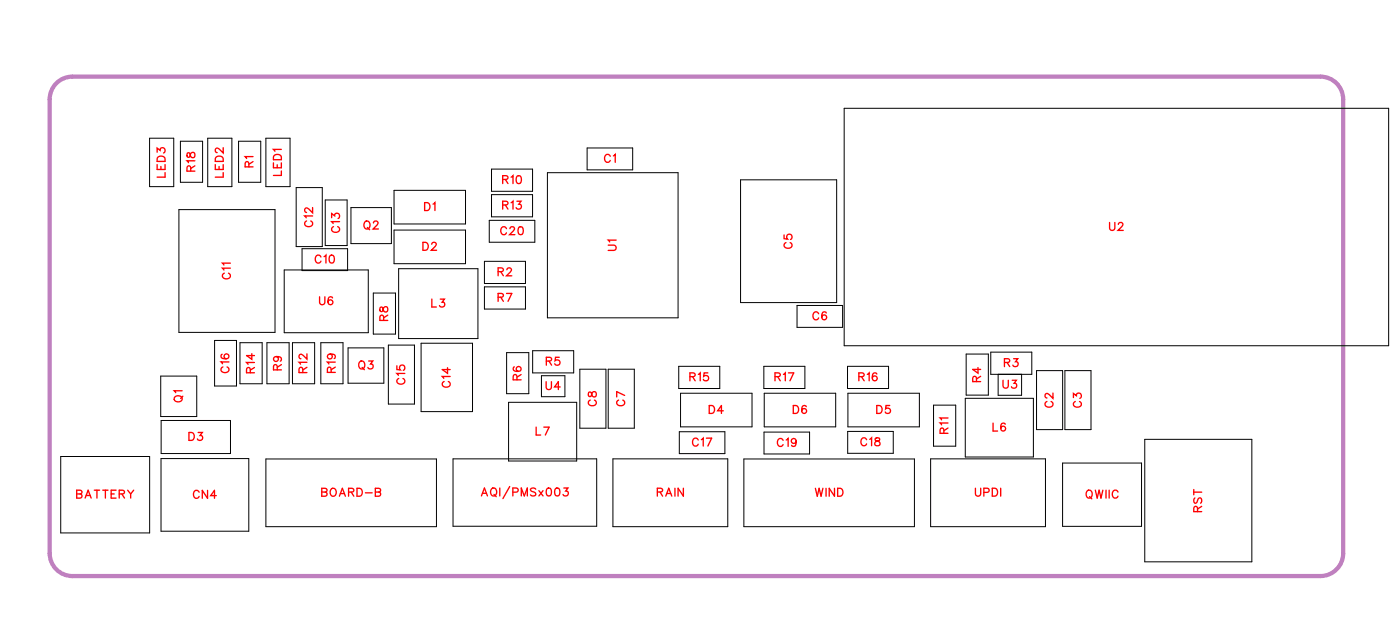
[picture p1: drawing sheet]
<svg xmlns="http://www.w3.org/2000/svg" width="125mm" height="56mm" viewBox="0 0 125 56" stroke-linecap="round" stroke-linejoin="round" font-family="sans-serif">
<path d="M5 7.5l.5-.4 .4-.2h.6h111.7a2.03 2.03 0 0 1 2.1 2v40.6a2.03 2.03 0 0 1-2.1 2.1h-111.7a2.03 2.03 0 0 1-2.1-2.1v-40.6l.1-.5 .2-.5z" fill="none" stroke="#bf80bf" stroke-width=".38"/>
<g fill="none" stroke="#000" stroke-width=".09">
<path d="M13.4 12.4h2.2v4.3h-2.2zM16 18.8h8.6v11h-8.6zM16.2 12.6h1.9v3.7h-1.9zM18.6 12.4h2.2v4.3h-2.2zM21.4 12.6h1.9v3.7h-1.9zM23.8 12.4h2.2v4.3h-2.2zM26.5 16.8h2.4v5.3h-2.4zM29.1 17.9h2v4.1h-2zM31.4 18.6h3.6v3.2h-3.6zM35.3 17h6.4v3h-6.4zM43.8 19.7h4.1v2h-4.1zM44 15.1h3.7v2h-3.7z"/>
<path d="M44 17.4h3.7v2h-3.7zM49 15.5h11.7v12.9h-11.7zM52.6 13.2h4.1v2h-4.1zM66.3 16.1h8.6v11h-8.6zM75.6 9.7h48.7v21.2h-48.7zM14.4 33.7h3.2v3.6h-3.2zM14.4 37.6h6.2v3h-6.2zM19.2 30.5h2v4.1h-2zM21.5 30.7h2v3.7h-2zM23.9 30.7h2v3.7h-2zM25.4 24.2h7.6v5.6h-7.6zM26.2 30.7h2v3.7h-2z"/>
<path d="M27 22.3h4.1v1.9h-4.1zM28.7 30.7h2v3.7h-2zM31.2 31.1h3.2v3.2h-3.2zM33.4 26.2h2v3.7h-2zM34.8 30.9h2.3v5.3h-2.3zM35.3 20.6h6.4v3h-6.4zM35.7 24.1h7.1v6.2h-7.1zM37.7 30.7h4.6v6.1h-4.6zM43.4 23.4h3.7v2h-3.7zM43.4 25.7h3.7v2h-3.7zM45.4 31.6h2v3.6h-2zM45.5 36h6.1v5.3h-6.1z"/>
<path d="M47.7 31.4h3.7v2h-3.7zM48.5 33.6h2.1v1.9h-2.1zM51.9 33h2.4v5.3h-2.4zM54.5 33h2.3v5.3h-2.3zM60.8 32.8h3.7v2h-3.7zM60.8 38.6h4.1v2h-4.1zM60.9 35.2h6.4v3h-6.4zM68.4 32.8h3.7v2h-3.7zM68.4 38.7h4.1v1.9h-4.1zM68.4 35.2h6.4v3h-6.4zM71.4 27.3h4v2h-4zM75.9 32.8h3.7v2h-3.7z"/>
<path d="M75.9 38.6h4.1v2h-4.1zM75.9 35.2h6.4v3h-6.4zM83.6 36.3h2v3.6h-2zM86.4 35.7h6.1v5.2h-6.1zM86.5 31.7h2v3.7h-2zM88.7 31.5h3.7v2h-3.7zM89.4 33.5v1.9h2.1v-1.9M92.8 33.2h2.4v5.3h-2.4zM95.4 33.2h2.3v5.3h-2.3zM102.5 39.3h9.6v11h-9.6zM5.4 40.9h8v6.8h-8zM14.4 41h7.9v6.5h-7.9z"/>
<path d="M23.8 41.1h15.3v6h-15.3zM40.6 41.1h12.8v6h-12.8zM54.9 41.1h10.3v6h-10.3zM66.6 41.1h15.3v6h-15.3zM83.3 41.1h10.3v6h-10.3zM95.1 41.4h7.1v5.7h-7.1z"/>
</g>
<g fill="none" stroke="#f00" stroke-width=".12">
<path d="M14.1 13.6v-.3l.2 .2a.24 .24 0 0 1 .4-.2 .24 .24 0 0 1-.1 .4M14.1 14.7v.5h.7v-.5M14.2 14h.1h.4l.1 .4h-.7zM14.4 14.9v.3M14.8 15.5v.4h-.7M16.8 13.7v.3l.1 .1 .3-.5a.24 .24 0 0 1 .3 .3 .24 .24 0 0 1-.3 .2l-.1-.1-.1-.3zM17.1 15.3l-.1-.4-.1-.1-.2 .2v.3h.8M17.5 14.4h-.8l.2 .2M17.5 14.8l-.4 .3M19.3 14.7v.5h.7v-.5M19.4 14h.1h.4l.1 .4h-.7zM19.6 14.9v.3"/>
<path d="M20 13.2v.5l-.4-.3-.2-.1-.1 .1v.1l.1 .2M20 15.5v.4h-.7M22.3 14.9v-.4h-.2l-.2 .1v.3h.8M22.7 14h-.8l.2 .2M22.7 14.5l-.4 .2M24.5 14.6v.4h.7v-.4M24.5 14a.39 .39 0 0 1 .7 .1v.2h-.7zM24.8 14.7v.3M25.2 13.4h-.7l.1 .1M25.2 15.3v.4h-.7M27.5 19.8a.26 .26 0 0 0-.2 .3 .26 .26 0 0 0 .3 .2h.1a.26 .26 0 0 0 .3-.2 .26 .26 0 0 0-.2-.3M28 19.3h-.7l.1 .2"/>
<path d="M28 18.6v.4l-.3-.3-.3-.1-.1 .1v.2l.2 .1M29.7 19.5v-.4l.3 .2a.24 .24 0 0 1 .3-.2 .25 .25 0 0 1 0 .5M30.4 19.8h-.7l.1 .2M32.7 19.9v-.1a.33 .33 0 0 1 .4 .3 .33 .33 0 0 1-.4 .4l-.1-.3zM33.4 20l.2-.2h.1l.1 .1-.1 .3-.3 .3h.5M38 18.1h.3a.38 .38 0 0 1 .2 .4 .38 .38 0 0 1-.2 .3h-.3zM38.8 18.3l.1-.2v.7M45 16.1l.4-.1 .1-.1-.2-.2h-.3v.7M45 18.3h.4l.1-.2-.2-.1h-.3v.7M45.2 16.1l.3 .3M45.2 18.3l.3 .4M45.8 15.9l.1-.2v.7"/>
<path d="M45.8 18.1l.1-.1v.7M46.3 18h.4l-.2 .3a.24 .24 0 0 1 .1 .4 .24 .24 0 0 1-.4-.1M46.3 15.8l.1-.1a.37 .37 0 0 1 .3 .4 .37 .37 0 0 1-.3 .3 .45 .45 0 0 1-.1-.6zM54.6 14a.26 .26 0 0 0-.3-.2 .26 .26 0 0 0-.2 .3v.2a.26 .26 0 0 0 .2 .2 .26 .26 0 0 0 .3-.1M54.9 14l.2-.2v.7M99.4 19.9v.5l.2 .2 .2-.1v-.6M15.7 35.5a.35 .35 0 0 1 .4-.1 .35 .35 0 0 1 .2 .4 .33 .33 0 0 1-.5 .2 .33 .33 0 0 1-.1-.5zM16.3 35h-.7l.1 .1M16.4 35.5l-.2 .2M16.9 38.7h.3a.38 .38 0 0 1 .2 .4 .38 .38 0 0 1-.2 .3h-.3zM17.7 38.7h.4l-.2 .3a.24 .24 0 0 1 .2 .4 .24 .24 0 0 1-.4-.1M19.9 31.7h-.1a.35 .35 0 0 0 .3 .5 .35 .35 0 0 0 .4-.3 .22 .22 0 0 0-.2-.2 .22 .22 0 0 0-.2 .2 .22 .22 0 0 0 .2 .2"/>
<path d="M20 32.8a.26 .26 0 0 0-.2 .3 .26 .26 0 0 0 .3 .3h.1a.26 .26 0 0 0 .3-.3 .26 .26 0 0 0-.2-.3M20.1 24.5a.26 .26 0 0 0-.2 .3 .26 .26 0 0 0 .3 .2h.2a.26 .26 0 0 0 .2-.2 .26 .26 0 0 0-.1-.3M20.5 32.4h-.7l.1 .2M20.6 24h-.7l.2 .2M20.6 23.6h-.7l.2 .1M22.4 33.4v-.4l-.2-.1-.1 .2v.3h.7M22.5 31.7v.5l-.4-.4h.7M22.8 32.4h-.7l.1 .2M22.8 32.9l-.4 .2M24.7 31.9a.22 .22 0 0 1 .2 .3 .22 .22 0 0 1-.3 .1 .22 .22 0 0 1 0-.3l.1-.1a.34 .34 0 0 1 .5 .3l-.1 .1M24.8 33.1v-.4l-.2-.1-.1 .2v.3h.7M25.2 32.6l-.4 .3"/>
<path d="M27.1 33.4v-.5h-.2l-.1 .1v.4h.7M27.5 32.4h-.7l.1 .2M27.5 31.7v.4l-.4-.3-.2-.1-.1 .1v.2l.1 .1M27.5 32.9l-.4 .2M28.6 26.6v.5l.2 .2 .3-.1v-.6M28.7 23a.26 .26 0 0 0-.3-.2 .26 .26 0 0 0-.2 .3v.2a.26 .26 0 0 0 .2 .2 .26 .26 0 0 0 .3-.1M29 23l.2-.2v.7M29.6 31.7a.22 .22 0 0 1 .1 .3 .22 .22 0 0 1-.3 .1 .22 .22 0 0 1 0-.4h.2a.34 .34 0 0 1 .4 .3l-.1 .1M29.6 22.9l.1-.1a.37 .37 0 0 1 .2 .4 .37 .37 0 0 1-.2 .3 .45 .45 0 0 1-.1-.6zM29.7 33.3l-.1-.4h-.2l-.1 .1v.3h.7M29.8 26.7l-.1-.1a.35 .35 0 0 0-.4 .3 .35 .35 0 0 0 .3 .4 .22 .22 0 0 0 .2-.2 .22 .22 0 0 0-.2-.3 .22 .22 0 0 0-.2 .2M29.9 20.3a.26 .26 0 0 0-.2 .3 .26 .26 0 0 0 .3 .2h.1a.26 .26 0 0 0 .3-.2 .26 .26 0 0 0-.2-.3"/>
<path d="M30 32.4h-.7l.1 .2M30 32.9l-.3 .2M32.2 32.4l.1-.1a.33 .33 0 0 1 .4 .4 .33 .33 0 0 1-.4 .3l-.2-.2zM32.4 32.9l.2 .2M32.9 20.4l.2 .2M33 32.3h.4l-.2 .3a.24 .24 0 0 1 .2 .4 .25 .25 0 0 1-.5-.1M34 27.5v.4h.2l.3-.4a.24 .24 0 0 1 .2 .2 .24 .24 0 0 1-.2 .2l-.1-.1-.2-.3zM34.4 28.7l-.1-.4-.2-.1-.1 .2v.3h.7M34.7 28.2l-.3 .2M35.5 32.7v.4h.3a.25 .25 0 0 1 0-.4 .25 .25 0 0 1 .4 .1 .25 .25 0 0 1-.1 .3M35.7 33.9a.26 .26 0 0 0-.2 .3 .26 .26 0 0 0 .3 .2h.2a.26 .26 0 0 0 .2-.2 .26 .26 0 0 0-.1-.3M36.2 33.4h-.7l.2 .2"/>
<path d="M37.9 21.7h.2a.38 .38 0 0 1 .3 .3 .38 .38 0 0 1-.3 .4h-.2zM38.7 21.9l.1-.2h.1l.2 .1-.1 .3-.4 .3h.5M38.7 26.8v.7h.4M39.4 26.8h.4l-.2 .2a.24 .24 0 0 1 .2 .4 .24 .24 0 0 1-.4-.1M39.8 34.1a.26 .26 0 0 0-.2 .3 .26 .26 0 0 0 .3 .3h.1a.26 .26 0 0 0 .3-.3 .26 .26 0 0 0-.2-.3M40.1 32.9v.5l-.5-.3h.7M40.3 33.7h-.7l.1 .2M44.6 24.3h.4l.1-.2-.2-.1h-.3v.7M44.6 26.6h.4l.1-.2-.2-.1h-.3v.7M44.8 24.3l.3 .4M44.8 26.6l.3 .4M45.3 20.5a.26 .26 0 0 0-.2-.2 .26 .26 0 0 0-.3 .3v.1a.26 .26 0 0 0 .3 .3 .26 .26 0 0 0 .2-.2"/>
<path d="M45.4 26.3h.4l-.3 .7M45.4 24.1l.1-.1h.2l.1 .1-.1 .3-.3 .3h.4M45.7 20.5l.1-.2h.1l.2 .1-.1 .3-.4 .3h.5M46.1 32.8l-.1 .1a.35 .35 0 0 0 .2 .4 .35 .35 0 0 0 .5-.3 .22 .22 0 0 0-.2-.2 .22 .22 0 0 0-.3 .2 .22 .22 0 0 0 .2 .2M46.3 34v-.4l-.2-.1-.1 .2v.3h.7M46.5 20.3h.1a.37 .37 0 0 1 .3 .4 .37 .37 0 0 1-.3 .3 .45 .45 0 0 1-.1-.7zM46.7 33.5l-.4 .3M48 38.2v.7h.4M48.7 38.2h.5l-.4 .7M48.9 34.2v.5l.2 .2 .2-.1 .1-.6M48.9 32.3h.4l.1-.2-.2-.1h-.3v.7M49.2 32.3l.2 .4"/>
<path d="M50.1 32h-.4v.3a.25 .25 0 0 1 .4 0 .25 .25 0 0 1-.1 .4 .25 .25 0 0 1-.3-.1M50.2 34.6h-.5l.3-.4v.7M52.7 35.1v.4h.2l.3-.4a.24 .24 0 0 1 .2 .2 .24 .24 0 0 1-.2 .2l-.2-.1-.1-.3zM52.9 35.8a.26 .26 0 0 0-.2 .3 .26 .26 0 0 0 .3 .2h.1a.26 .26 0 0 0 .3-.2 .26 .26 0 0 0-.2-.3M54.5 21.9h.5l.2 .2-.1 .3h-.6M55.2 21.5h-.7l.1 .2M55.4 35.8a.26 .26 0 0 0-.2 .3 .26 .26 0 0 0 .3 .2h.2a.26 .26 0 0 0 .2-.2 .26 .26 0 0 0-.1-.3M55.9 35.4l-.7-.3v.4M61.8 33.7h.4v-.2l-.1-.1h-.3v.7M62 33.7l.2 .4M62.5 39.4a.26 .26 0 0 0-.3-.2 .26 .26 0 0 0-.2 .3v.2a.26 .26 0 0 0 .2 .2 .26 .26 0 0 0 .3-.1M62.5 33.5l.2-.1v.7"/>
<path d="M62.8 39.4l.2-.2v.7M63.3 39.2h.4l-.3 .7M63.4 33.4h-.4v.3a.25 .25 0 0 1 .4 0 .25 .25 0 0 1-.1 .4 .25 .25 0 0 1-.3-.1M63.5 36.3h.2a.38 .38 0 0 1 .3 .4 .38 .38 0 0 1-.3 .3h-.2zM64.8 36.8h-.5l.3-.5v.7M69.4 33.7h.4l.1-.2-.2-.1h-.3v.7M69.6 33.7l.3 .4M70.1 39.4a.26 .26 0 0 0-.3-.2 .26 .26 0 0 0-.2 .3v.2a.26 .26 0 0 0 .2 .3 .26 .26 0 0 0 .3-.2M70.2 33.5l.1-.1v.7M70.2 21v.4h.3a.25 .25 0 0 1 0-.4 .25 .25 0 0 1 .4 .1 .25 .25 0 0 1-.1 .3M70.4 21.7a.26 .26 0 0 0-.2 .3 .26 .26 0 0 0 .3 .2h.1a.26 .26 0 0 0 .3-.2 .26 .26 0 0 0-.2-.3M70.4 39.4l.2-.1v.7"/>
<path d="M70.6 33.4h.5l-.4 .7M71 36.3h.3a.38 .38 0 0 1 .2 .4 .38 .38 0 0 1-.2 .3h-.3zM71.3 39.5a.22 .22 0 0 1-.3 .2 .22 .22 0 0 1-.1-.4 .22 .22 0 0 1 .4 .1v.1a.34 .34 0 0 1-.3 .5l-.1-.1M72.2 36.4v-.1a.35 .35 0 0 0-.5 .3 .35 .35 0 0 0 .3 .4 .22 .22 0 0 0 .2-.2 .22 .22 0 0 0-.2-.2 .22 .22 0 0 0-.2 .2M73.3 28.1a.26 .26 0 0 0-.3-.2 .26 .26 0 0 0-.2 .3v.2a.26 .26 0 0 0 .2 .2 .26 .26 0 0 0 .3-.1M74 28a.35 .35 0 0 0-.5 .2 .35 .35 0 0 0 .3 .4 .22 .22 0 0 0 .2-.2 .22 .22 0 0 0-.2-.2 .22 .22 0 0 0-.2 .2M76.9 33.7h.4l.1-.2-.2-.1h-.3v.7M77.1 33.7l.3 .4M77.6 39.4a.26 .26 0 0 0-.3-.2 .26 .26 0 0 0-.2 .3v.1a.26 .26 0 0 0 .2 .3 .26 .26 0 0 0 .3-.2M77.7 33.5l.1-.1v.7M77.9 39.3l.1-.1v.7M78.4 39.2v.2l.3 .1 .1 .2a.24 .24 0 0 1-.2 .2 .24 .24 0 0 1-.3-.2l.5-.3-.1-.2z"/>
<path d="M78.5 36.3h.2a.38 .38 0 0 1 .3 .4 .38 .38 0 0 1-.3 .3h-.2zM78.5 33.5v-.1a.35 .35 0 0 0-.4 .3 .35 .35 0 0 0 .2 .4 .22 .22 0 0 0 .2-.2 .22 .22 0 0 0-.2-.3 .22 .22 0 0 0-.2 .2M79.7 36.3h-.4v.3a.25 .25 0 0 1 .4 0 .25 .25 0 0 1-.1 .4 .25 .25 0 0 1-.3-.1M84.5 38.8v-.4l-.2-.1-.1 .2v.3h.7M84.9 37.9h-.7l.1 .1M84.9 37.4h-.7l.1 .2M84.9 38.3l-.4 .3M87.4 34.2v-.4l-.2-.1-.1 .2v.3h.7M87.6 32.9v.5l-.5-.3h.7M87.8 33.7l-.4 .2M88.9 37.9v.7h.4M89.8 34v.5l.2 .2 .3-.1v-.6"/>
<path d="M89.9 32.4h.4l.1-.2-.2-.1h-.3v.7M90 38v-.1a.35 .35 0 0 0-.4 .3 .35 .35 0 0 0 .2 .4 .22 .22 0 0 0 .2-.2 .22 .22 0 0 0-.2-.3 .22 .22 0 0 0-.2 .2M90.2 32.4l.2 .4M90.6 34h.4l-.2 .3a.24 .24 0 0 1 .2 .4 .24 .24 0 0 1-.4-.1M90.8 32.1h.3l-.2 .3a.24 .24 0 0 1 .2 .4 .24 .24 0 0 1-.4-.1M93.7 35.9a.26 .26 0 0 0-.1 .3 .26 .26 0 0 0 .2 .2h.2a.26 .26 0 0 0 .3-.2 .26 .26 0 0 0-.2-.3M94.3 35.2v.5l-.4-.4-.2-.1-.1 .2v.1l.1 .1M96.1 35.6v-.4l.3 .2a.24 .24 0 0 1 .4-.2 .25 .25 0 0 1-.1 .5M96.3 35.9a.26 .26 0 0 0-.2 .3 .26 .26 0 0 0 .3 .2h.2a.26 .26 0 0 0 .2-.2 .26 .26 0 0 0-.1-.3M100.1 20.1l.2-.2h.1l.1 .1-.1 .3-.3 .3h.5M6.9 44.2l.4 .1v.2l-.1 .1h-.3v-.7h.4v.2l-.1 .1M7.6 44.6l.3-.7 .3 .7"/>
<path d="M7.7 44.3h.4M8.4 43.9h.5M8.7 43.9v.7M9.2 43.9h.5M9.4 43.9v.7M10 44.2h.2M10.4 43.9h-.4v.7h.4M10.7 44.2h.4v-.3h-.4v.7M10.9 44.2l.2 .4M11.4 43.9l.3 .3v.4M12 43.9l-.3 .3M17.8 44.1a.26 .26 0 0 0-.3-.2 .26 .26 0 0 0-.2 .3v.1a.26 .26 0 0 0 .2 .3 .26 .26 0 0 0 .3-.2"/>
<path d="M18.6 43.9v.7l-.5-.7v.7M19.4 44.4h-.5l.3-.5v.7M28.8 44l.4 .1 .1 .2-.2 .1h-.3v-.7l.4 .1 .1 .1-.2 .1M29.7 43.7a.33 .33 0 0 1 .4 .4 .33 .33 0 0 1-.4 .3l-.1-.3zM30.4 44.4l.3-.7 .2 .7M30.5 44.2h.3M31.2 44h.4l.1-.2-.5-.1v.7M31.4 44l.3 .4M32 43.7h.2a.38 .38 0 0 1 .2 .4 .38 .38 0 0 1-.2 .3h-.2zM32.7 44.1h.6M33.6 44l.4 .1 .1 .2-.2 .1h-.3v-.7l.4 .1v.2h-.1M43.1 44.4l.3-.7 .2 .7"/>
<path d="M43.2 44.2h.3M44.1 43.7a.33 .33 0 0 1 .4 .3 .33 .33 0 0 1-.4 .4l-.2-.3zM44.2 44.3l.2 .2M44.8 43.7v.7M45.6 43.5l-.6 1.1M45.9 44.1l.4-.1 .1-.2-.5-.1v.7M46.7 44.4v-.7l.2 .7 .3-.7v.7M48 43.8l-.2-.1-.3 .1 .1 .2 .4 .2v.1l-.2 .1-.3-.1M48.3 43.9l.3 .5M48.6 43.9l-.3 .5M49 43.7h.1a.37 .37 0 0 1 .3 .3 .37 .37 0 0 1-.3 .4 .45 .45 0 0 1-.1-.7zM49.8 43.7h.1a.37 .37 0 0 1 .2 .3 .37 .37 0 0 1-.2 .4 .45 .45 0 0 1-.1-.7z"/>
<path d="M50.5 43.7h.4l-.2 .3a.24 .24 0 0 1 .1 .3 .24 .24 0 0 1-.4 0M58.9 44h.4v-.2l-.1-.1h-.3v.7M59.1 44l.2 .4M59.6 44.4l.3-.7 .3 .7M59.7 44.2h.4M60.4 43.7v.7M61.2 43.7v.7l-.5-.7v.7M73 43.7l.2 .7 .1-.7 .2 .7 .2-.7M74 43.7v.7M74.7 43.7v.7l-.5-.7v.7M75 43.7h.2a.38 .38 0 0 1 .3 .4 .38 .38 0 0 1-.3 .3h-.2zM87.3 43.7v.5l.2 .2 .3-.1v-.6"/>
<path d="M88.1 44.1l.4-.1v-.2l-.4-.1v.7M88.8 43.7h.3a.38 .38 0 0 1 .2 .4 .38 .38 0 0 1-.2 .3h-.3zM89.6 43.7v.7M97.3 44l.1-.1a.33 .33 0 0 1 .4 .3 .33 .33 0 0 1-.4 .4l-.1-.3zM97.6 44.4l.2 .3M98.1 43.9l.1 .7 .2-.7 .2 .7 .2-.7M99 43.9v.7M99.3 43.9v.7M100.1 44a.26 .26 0 0 0-.3-.1 .26 .26 0 0 0-.2 .2v.2a.26 .26 0 0 0 .2 .3 .26 .26 0 0 0 .3-.2M106.9 44.1h.7M106.9 43.8v.5M107 44.6l-.1 .1 .1 .3h.2l.2-.4h.1l.1 .1-.1 .3"/>
<path d="M107.2 45.8v-.4l-.2-.1-.1 .2v.3h.7M107.6 45.3l-.4 .3"/>
</g>
<g font-size="1.2" fill="#fff">
<text x="15.1" y="15.9" transform="rotate(-90 15.1 15.9)">LED3</text>
<text x="17.7" y="15.4" transform="rotate(-90 17.7 15.4)">R18</text>
<text x="20.3" y="15.9" transform="rotate(-90 20.3 15.9)">LED2</text>
<text x="23" y="15" transform="rotate(-90 23 15)">R1</text>
<text x="25.5" y="15.8" transform="rotate(-90 25.5 15.8)">LED1</text>
<text x="45" y="16.7">R10</text>
<text x="54.1" y="14.8">C1</text>
<text x="28.2" y="23.8">C10</text>
<text x="28.3" y="20.3" transform="rotate(-90 28.3 20.3)">C12</text>
<text x="30.7" y="20.9" transform="rotate(-90 30.7 20.9)">C13</text>
<text x="32.5" y="20.8">Q2</text>
<text x="37.8" y="22.7">D2</text>
<text x="38" y="19.1">D1</text>
<text x="44.8" y="21.3">C20</text>
<text x="45" y="19">R13</text>
<text x="55.5" y="22.5" transform="rotate(-90 55.5 22.5)">U1</text>
<text x="71.2" y="22.3" transform="rotate(-90 71.2 22.3)">C5</text>
<text x="99.3" y="20.9">U2</text>
<text x="20.9" y="25" transform="rotate(-90 20.9 25)">C11</text>
<text x="28.6" y="27.6">U6</text>
<text x="35" y="28.7" transform="rotate(-90 35 28.7)">R8</text>
<text x="38.6" y="27.8">L3</text>
<text x="44.5" y="25">R2</text>
<text x="44.5" y="27.3">R7</text>
<text x="72.7" y="28.9">C6</text>
<text x="20.8" y="33.4" transform="rotate(-90 20.8 33.4)">C16</text>
<text x="23.1" y="33.4" transform="rotate(-90 23.1 33.4)">R14</text>
<text x="25.5" y="33.2" transform="rotate(-90 25.5 33.2)">R9</text>
<text x="27.8" y="33.4" transform="rotate(-90 27.8 33.4)">R12</text>
<text x="30.3" y="33.4" transform="rotate(-90 30.3 33.4)">R19</text>
<text x="32.1" y="33.3">Q3</text>
<text x="36.5" y="34.4" transform="rotate(-90 36.5 34.4)">C15</text>
<text x="40.6" y="34.7" transform="rotate(-90 40.6 34.7)">C14</text>
<text x="47" y="34.1" transform="rotate(-90 47 34.1)">R6</text>
<text x="48.8" y="35.2">U4</text>
<text x="48.9" y="33">R5</text>
<text x="61.7" y="34.4">R15</text>
<text x="69.3" y="34.4">R17</text>
<text x="76.8" y="34.4">R16</text>
<text x="88.1" y="34.2" transform="rotate(-90 88.1 34.2)">R4</text>
<text x="89.8" y="35">U3</text>
<text x="89.9" y="33.1">R3</text>
<text x="16.6" y="36" transform="rotate(-90 16.6 36)">Q1</text>
<text x="16.9" y="39.7">D3</text>
<text x="47.9" y="39.2">L7</text>
<text x="53.7" y="36.4" transform="rotate(-90 53.7 36.4)">C8</text>
<text x="56.2" y="36.4" transform="rotate(-90 56.2 36.4)">C7</text>
<text x="62" y="40.2">C17</text>
<text x="63.4" y="37.3">D4</text>
<text x="69.6" y="40.3">C19</text>
<text x="71" y="37.3">D6</text>
<text x="77" y="40.2">C18</text>
<text x="78.5" y="37.3">D5</text>
<text x="85.2" y="38.8" transform="rotate(-90 85.2 38.8)">R11</text>
<text x="88.9" y="38.9">L6</text>
<text x="94.6" y="36.5" transform="rotate(-90 94.6 36.5)">C2</text>
<text x="97.1" y="36.5" transform="rotate(-90 97.1 36.5)">C3</text>
<text x="6.8" y="44.9">BATTERY</text>
<text x="17.3" y="44.9">CN4</text>
<text x="28.7" y="44.7">BOARD-B</text>
<text x="43" y="44.7">AQI/PMSx003</text>
<text x="58.8" y="44.7">RAIN</text>
<text x="73" y="44.7">WIND</text>
<text x="87.3" y="44.7">UPDI</text>
<text x="97.2" y="44.9">QWIIC</text>
<text x="107.9" y="45.9" transform="rotate(-90 107.9 45.9)">RST</text>
</g>
</svg>
